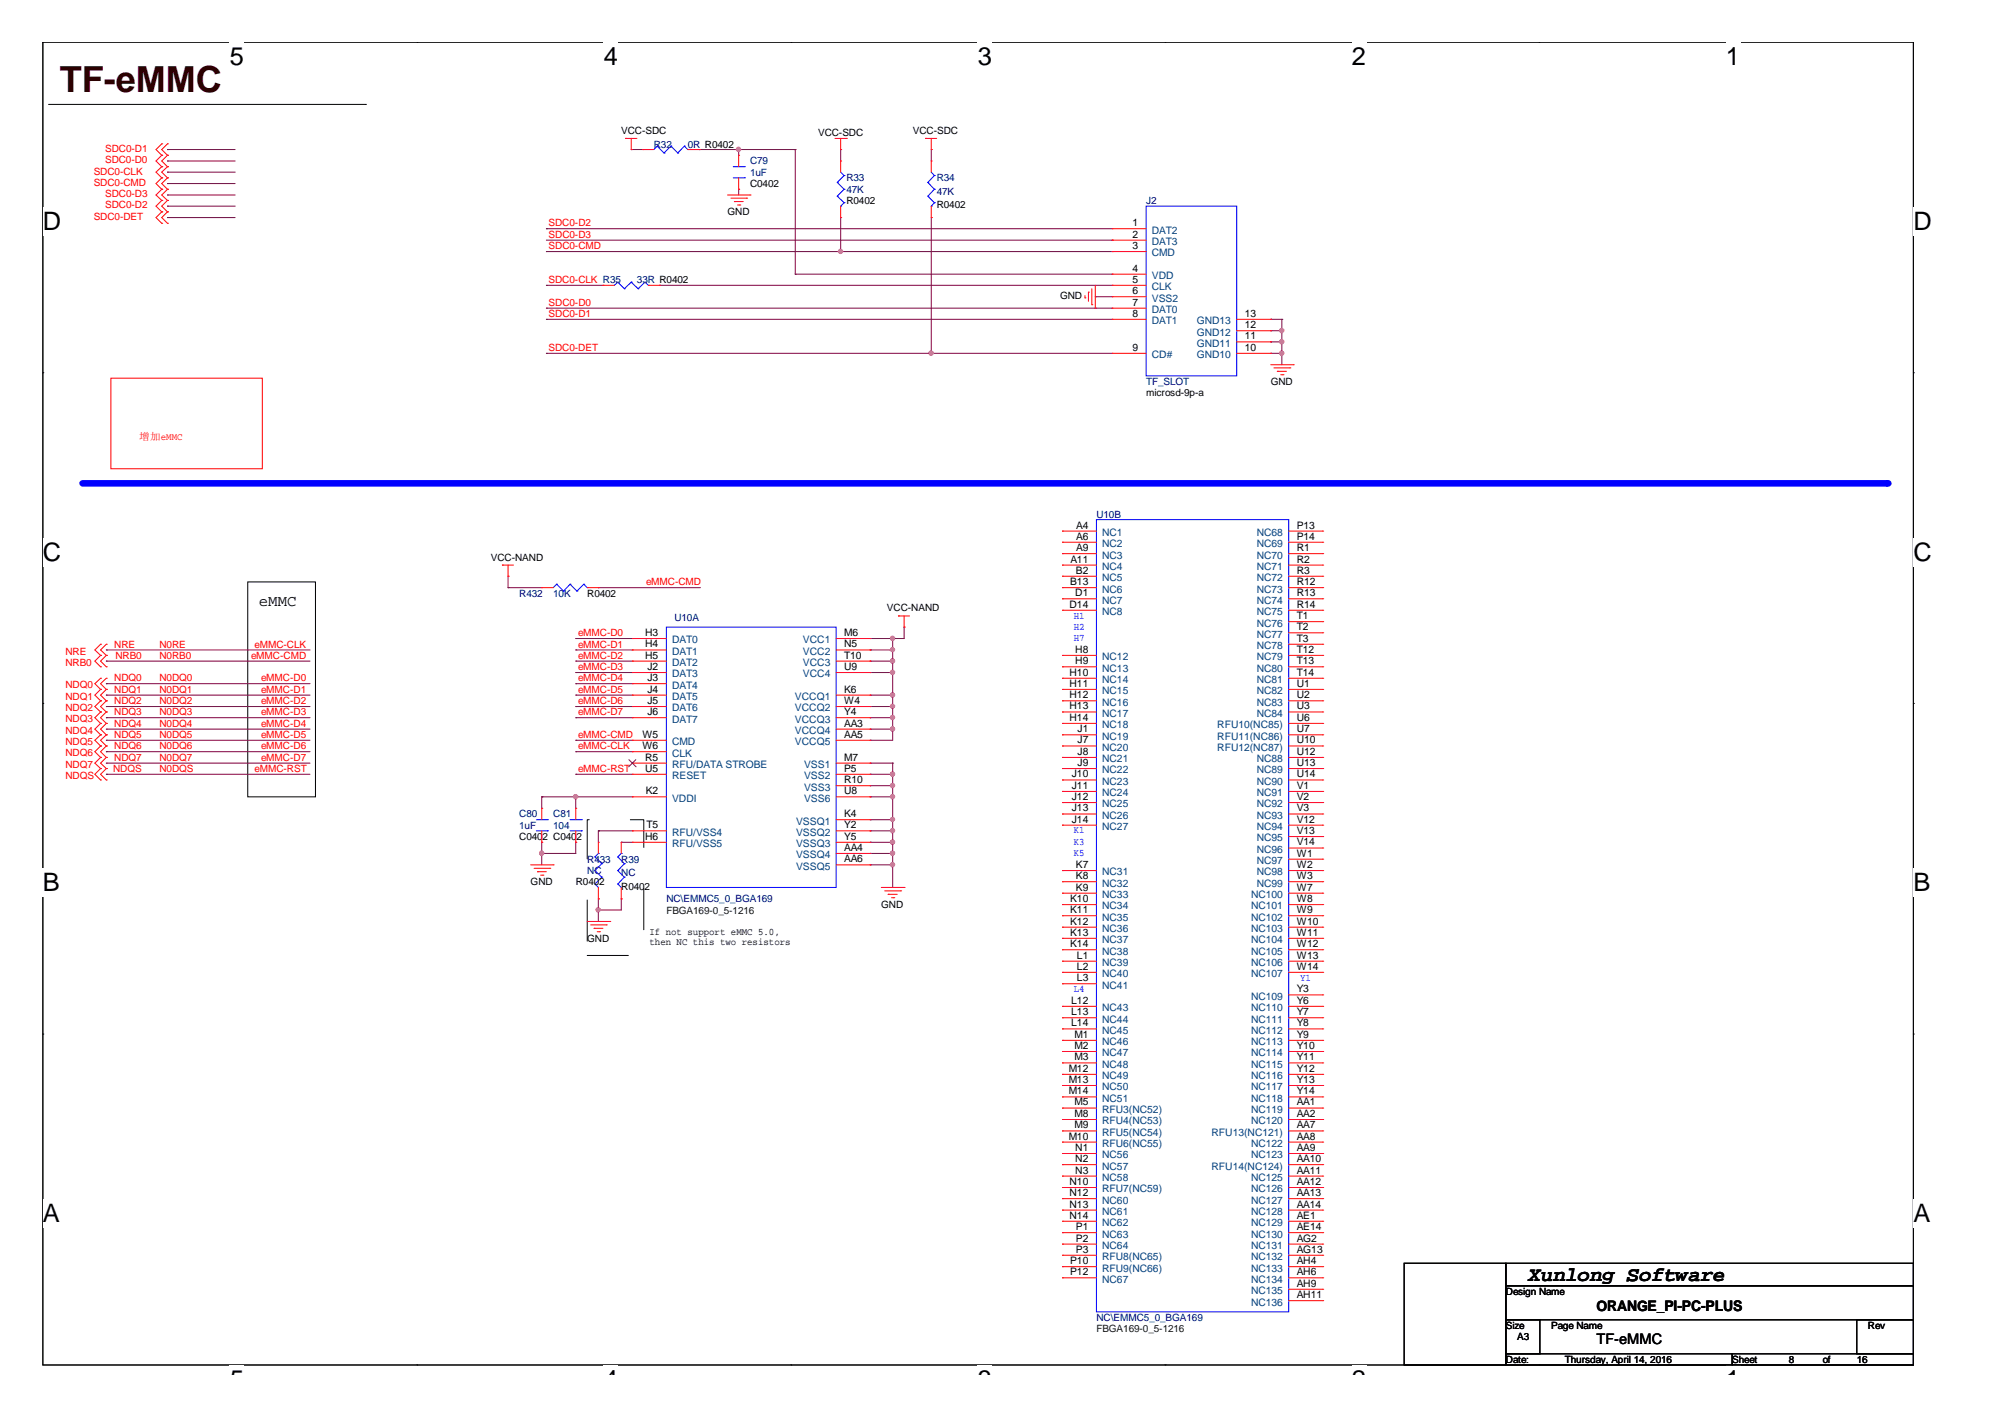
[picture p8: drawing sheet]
<svg xmlns="http://www.w3.org/2000/svg" width="297mm" height="210mm" viewBox="0 0 297 210" stroke-linecap="round" stroke-linejoin="round" font-family="sans-serif">
<path d="M6.3 6.2h277.2v196h-277.2z" fill="none" stroke="#000" stroke-width=".15"/>
<g fill="#fff">
<path d="M34 6.2h2.2v4.3h-2.2z"/>
<path d="M34 202.2h2.2v1.4h-2.2z"/>
</g>
<path d="M61.8 6.2h.1M61.8 202.2h.1" fill="none" stroke="#000" stroke-width=".15"/>
<g fill="#fff">
<path d="M89.5 6.2h2.1v4.3h-2.1z"/>
<path d="M89.5 202.2h2.1v1.4h-2.1z"/>
</g>
<path d="M117.2 6.2h.1M117.2 202.2h.1" fill="none" stroke="#000" stroke-width=".15"/>
<g fill="#fff">
<path d="M144.9 6.2h2.1v4.3h-2.1z"/>
<path d="M144.9 202.2h2.1v1.4h-2.1z"/>
</g>
<path d="M172.6 6.2h.1M172.6 202.2h.1" fill="none" stroke="#000" stroke-width=".15"/>
<g fill="#fff">
<path d="M200.3 6.2h2.1v4.3h-2.1z"/>
<path d="M200.3 202.2h2.1v1.4h-2.1z"/>
</g>
<path d="M228 6.2h.1M228 202.2h.1" fill="none" stroke="#000" stroke-width=".15"/>
<g fill="#fff">
<path d="M255.7 6.2h2.1v4.3h-2.1z"/>
<path d="M255.7 202.2h2.1v1.4h-2.1z"/>
<path d="M6.3 30.7h2.8v4.2h-2.8z"/>
<path d="M283.5 30.7h2.7v4.2h-2.7z"/>
<path d="M6.3 79.7h2.8v4.2h-2.8z"/>
<path d="M283.5 79.7h2.7v4.2h-2.7z"/>
</g>
<path d="M6.3 55.2h.1M283.5 55.2h.1" fill="none" stroke="#000" stroke-width=".15"/>
<g fill="#fff">
<path d="M6.3 128.7h2.6v4.2h-2.6z"/>
<path d="M283.5 128.7h2.5v4.2h-2.5z"/>
</g>
<path d="M6.3 104.2h.1M283.5 104.2h.1" fill="none" stroke="#000" stroke-width=".15"/>
<g fill="#fff">
<path d="M6.3 177.6h2.6v4.3h-2.6z"/>
<path d="M283.5 177.6h2.5v4.3h-2.5z"/>
</g>
<path d="M7.2 15.5h46.9M54.1 15.5h.1M6.3 153.2h.1M283.5 153.2h.1" fill="none" stroke="#000" stroke-width=".15"/>
<path d="M12.2 71.6h267.4" fill="none" stroke="#00f" stroke-width=".97"/>
<circle cx="279.6" cy="71.6" r=".49" fill="#00f"/>
<path d="M87 121.4h8.4v20.1h-8.4z" fill="none" stroke="#000" stroke-width=".15" stroke-dasharray="6.1 6.1"/>
<path d="M36.7 86.2h10v31.8h-10zM208 187.1h15.1v15.1h-15.1zM223.1 187.1h60.4v3.4h-60.4zM223.1 190.5h60.4v5h-60.4zM223.1 195.5h5v5h-5zM275.1 195.5h8.4v5h-8.4zM223.1 200.5h33.5v1.7h-33.5zM256.6 200.5h26.9v1.7h-26.9z" fill="none" stroke="#000" stroke-width=".15"/>
<g fill="none" stroke="#f00" stroke-width=".15">
<path d="M24 29.7h.1M24 28h.1M24 26.3h.1M24 24.7h.1M24 23h.1M24 21.3h.1M24 31.4h.1M24 33.1h.1M24 28l-.9 .9 .9 .8M24 26.3l-.9 .9 .9 .8M24 24.7l-.9 .8 .9 .8M24 23l-.9 .8 .9 .9"/>
<path d="M24 21.3l-.9 .9 .9 .8M24 29.7l-.9 .8 .9 .9M24 31.4l-.9 .8 .9 .9M24.8 29.7h.1M24.8 28h.1M24.8 26.3h.1M24.8 24.7h.1M24.8 23h.1M24.8 21.3h.1M24.8 31.4h.1M24.8 33.1h.1M24.8 28l-.8 .9 .8 .8"/>
<path d="M24.8 26.3l-.8 .9 .8 .8M24.8 24.7l-.8 .8 .8 .8M24.8 23l-.8 .8 .8 .9M24.8 21.3l-.8 .9 .8 .8M24.8 29.7l-.8 .8 .8 .9M24.8 31.4l-.8 .8 .8 .9M92.7 20.5h.1M92.7 20.5h1.7M93.5 22.2h.1M93.5 20.5v1.7M95.2 22.2h.1M95.2 22.2h1.7"/>
<path d="M101.9 22.2h1.7M103.6 22.2h.1M107.8 28.9h3.3M108.3 29.4h2.3M108.8 29.9h.1M108.8 29.9h1.3M109.3 30.4h.3M109.4 28h.1M109.4 23h.1M109.4 23v1.7M109.4 26.3v1.7M109.6 30.4h.1"/>
<path d="M110.6 29.4h.1M111.1 28.9h.1M123.7 20.5h1.7M124.5 22.2h.1M124.5 23.8h.1M124.5 32.2h.1M124.5 20.5v1.7M124.5 23.8v1.7M124.5 30.5v1.7M125.4 20.5h.1M137.1 20.5h.1M137.1 20.5h1.7"/>
<path d="M138 22.2h.1M138 23.8h.1M138 32.2h.1M138 20.5v1.7M138 23.8v1.7M138 30.5v1.7M164.8 35.6h.1M164.8 37.3h.1M164.8 33.9h.1M164.8 35.6h5M164.8 37.3h5M164.8 33.9h5"/>
<path d="M16.4 56h22.5v13.4h-22.5zM89.3 42.3h.1M89.3 42.3h1.7M96.1 42.3h1.6M97.7 42.3h.1M160.7 44.1h.1M160.7 43.8v.3M161.2 43.3h.1M161.2 43.3v1.3M161.8 45.1h.1M161.8 42.8v2.3M162.3 45.6h.1"/>
<path d="M162.3 42.3v3.3M164.8 40.6h.1M164.8 42.3h.1M164.8 44h.1M164.8 45.6h.1M164.8 47.3h.1M164.8 52.3h.1M164.8 42.3h5M164.8 40.6h5M164.8 44h5M164.8 45.6h5M164.8 47.3h5"/>
<path d="M164.8 52.3h5M183.2 47.3h5.1M183.2 52.3h5.1M183.2 50.6h5.1M183.2 49h5.1M188.3 52.3h.1M188.3 50.6h.1M188.3 49h.1M188.3 47.3h.1M188.3 54h3.3M188.7 54.5h2.4M189.2 55h.1"/>
<path d="M189.2 55h1.4M189.7 55.5h.4M190.1 55.5h.1M191.1 54.5h.1M191.6 54h.1M157.4 78.7h.1M157.4 78.7h5M190.9 78.7h5.1M196 78.7h.1M14.9 95.4h.1M14.9 97.1h.1M14.9 98.8h.1"/>
<path d="M14.9 95.4l-.8 .9 .8 .8M14.9 97.1l-.8 .8 .8 .9M15.7 95.4h.1M15.7 97.1h.1M15.7 98.8h.1M15.7 95.4l-.8 .9 .8 .8M15.7 97.1l-.8 .8 .8 .9M74.4 83.7h.1M74.4 83.7h1.7M75.3 85.4h.1M75.3 83.7v1.7M80.3 87.1h.1"/>
<path d="M80.3 87.1h1.7M87 87.1h1.6M88.6 87.1h.1M93.7 94.6h.1M93.7 96.3h.1M93.7 97.9h.1M93.7 99.6h.1M93.7 94.6h5M93.7 96.3h5M93.7 97.9h5M93.7 99.6h5M123.9 94.6h5"/>
<path d="M123.9 96.3h5M123.9 97.9h5M123.9 99.6h5M128.9 94.6h.1M128.9 96.3h.1M128.9 97.9h.1M128.9 99.6h.1M133.1 91.2h.1M133.1 91.2h1.6M133.9 92.9h.1M133.9 91.2v1.7M157.4 80.3h.1"/>
<path d="M157.4 82h.1M157.4 83.7h.1M157.4 85.4h.1M157.4 87.1h.1M157.4 88.7h.1M157.4 90.4h.1M157.4 97.1h.1M157.4 98.8h.1M157.4 83.7h5M157.4 80.3h5M157.4 82h5M157.4 85.4h5"/>
<path d="M157.4 87.1h5M157.4 88.7h5M157.4 90.4h5M157.4 97.1h5M157.4 98.8h5M190.9 83.7h5.1M190.9 80.3h5.1M190.9 82h5.1M190.9 85.4h5.1M190.9 87.1h5.1M190.9 88.7h5.1M190.9 90.4h5.1"/>
<path d="M190.9 97.1h5.1M190.9 98.8h5.1M190.9 92.1h5.1M190.9 93.7h5.1M190.9 95.4h5.1M196 80.3h.1M196 82h.1M196 83.7h.1M196 85.4h.1M196 87.1h.1M196 88.7h.1M196 90.4h.1"/>
<path d="M196 92.1h.1M196 93.7h.1M196 95.4h.1M196 97.1h.1M196 98.8h.1M14.9 100.5h.1M14.9 102.1h.1M14.9 107.2h.1M14.9 108.9h.1M14.9 105.5h.1M14.9 103.8h.1M14.9 112.2h.1"/>
<path d="M14.9 113.8h.1M14.9 110.5h.1M14.9 115.5h.1M14.9 100.5l-.8 .8 .8 .8M14.9 107.2l-.8 .8 .8 .9M14.9 105.5l-.8 .8 .8 .9M14.9 103.8l-.8 .9 .8 .8M14.9 102.1l-.8 .9 .8 .8M14.9 112.2l-.8 .8 .8 .8M14.9 110.5l-.8 .9 .8 .8M14.9 108.9l-.8 .8 .8 .8M14.9 113.8l-.8 .9 .8 .8"/>
<path d="M15.7 100.5h.1M15.7 102.1h.1M15.7 107.2h.1M15.7 108.9h.1M15.7 105.5h.1M15.7 103.8h.1M15.7 112.2h.1M15.7 113.8h.1M15.7 110.5h.1M15.7 115.5h.1M15.7 100.5l-.8 .8 .8 .8M15.7 107.2l-.8 .8 .8 .9"/>
<path d="M15.7 105.5l-.8 .8 .8 .9M15.7 103.8l-.8 .9 .8 .8M15.7 102.1l-.8 .9 .8 .8M15.7 112.2l-.8 .8 .8 .8M15.7 110.5l-.8 .9 .8 .8M15.7 108.9l-.8 .8 .8 .8M15.7 113.8l-.8 .9 .8 .8M80.3 119.7h.1M80.3 119.7v1.7M85.3 119.7h.1M85.3 119.7v1.7M93.7 101.3h.1"/>
<path d="M93.7 103h.1M93.7 104.7h.1M93.7 106.3h.1M93.7 118h.1M93.7 113h.1M93.7 114.7h.1M93.7 109.7h.1M93.7 111.4h.1M93.7 101.3h5M93.7 103h5M93.7 104.7h5M93.7 106.3h5"/>
<path d="M93.7 118h5M93.7 113h5M93.7 114.7h5M93.7 109.7h5M93.7 111.4h5M123.9 103h5M123.9 104.7h5M123.9 106.3h5M123.9 118h5M123.9 113h5M123.9 114.7h5M123.9 116.4h5"/>
<path d="M123.9 109.7h5M123.9 108h5M128.9 103h.1M128.9 113h.1M128.9 114.7h.1M128.9 116.4h.1M128.9 118h.1M128.9 104.7h.1M128.9 106.3h.1M128.9 108h.1M128.9 109.7h.1M157.4 100.5h.1"/>
<path d="M157.4 102.1h.1M157.4 103.8h.1M157.4 105.5h.1M157.4 107.2h.1M157.4 108.9h.1M157.4 110.5h.1M157.4 112.2h.1M157.4 113.8h.1M157.4 115.5h.1M157.4 117.2h.1M157.4 118.9h.1M157.4 100.5h5"/>
<path d="M157.4 102.1h5M157.4 103.8h5M157.4 105.5h5M157.4 107.2h5M157.4 108.9h5M157.4 110.5h5M157.4 112.2h5M157.4 113.8h5M157.4 115.5h5M157.4 117.2h5M157.4 118.9h5M190.9 100.5h5.1"/>
<path d="M190.9 102.1h5.1M190.9 103.8h5.1M190.9 105.5h5.1M190.9 107.2h5.1M190.9 108.9h5.1M190.9 110.5h5.1M190.9 112.2h5.1M190.9 113.8h5.1M190.9 115.5h5.1M190.9 117.2h5.1M190.9 118.9h5.1M196 100.5h.1"/>
<path d="M196 102.1h.1M196 103.8h.1M196 105.5h.1M196 107.2h.1M196 108.9h.1M196 110.5h.1M196 112.2h.1M196 113.8h.1M196 115.5h.1M196 117.2h.1M196 118.9h.1M78.6 128.1h3.4"/>
<path d="M79.1 128.6h2.3M79.6 129.1h.1M79.6 129.1h1.3M80.1 129.6h.3M80.3 124.8h.1M80.3 123.1v1.7M80.4 129.6h.1M81.4 128.6h.1M82 128.1h.1M85.3 124.8h.1M85.3 123.1v1.7M87 136.5h3.3"/>
<path d="M87.5 137h2.3M88 137.5h.1M88 137.5h1.3M88.5 138h.3M88.6 133.2h.1M88.6 124.8h.1M88.6 124.8v1.6M88.6 131.5v1.7M88.8 138h.1M89.8 137h.1M90.3 136.5h.1M92 133.2h.1"/>
<path d="M92 124.8h.1M92 124.8v1.6M92 131.5v1.7M93.7 124.8h.1M93.7 123.1h.1M93.7 124.8h5M93.7 123.1h5M123.9 128.1h5M123.9 121.4h5M123.9 124.8h5M123.9 123.1h5M123.9 126.4h5"/>
<path d="M128.9 121.4h.1M128.9 123.1h.1M128.9 124.8h.1M128.9 126.4h.1M128.9 128.1h.1M130.6 131.5h3.3M131.1 132h2.3M131.6 132.5h.1M131.6 132.5h1.3M132.1 133h.3M132.4 133h.1M133.4 132h.1"/>
<path d="M133.9 131.5h.1M157.4 120.6h.1M157.4 122.2h.1M157.4 129h.1M157.4 130.6h.1M157.4 132.3h.1M157.4 134h.1M157.4 135.7h.1M157.4 137.3h.1M157.4 139h.1M157.4 120.6h5M157.4 122.2h5"/>
<path d="M157.4 129h5M157.4 130.6h5M157.4 132.3h5M157.4 134h5M157.4 135.7h5M157.4 137.3h5M157.4 139h5M190.9 120.6h5.1M190.9 122.2h5.1M190.9 129h5.1M190.9 130.6h5.1M190.9 132.3h5.1"/>
<path d="M190.9 134h5.1M190.9 135.7h5.1M190.9 137.3h5.1M190.9 139h5.1M190.9 123.9h5.1M190.9 125.6h5.1M190.9 127.3h5.1M196 120.6h.1M196 122.2h.1M196 123.9h.1M196 125.6h.1M196 127.3h.1"/>
<path d="M196 129h.1M196 130.6h.1M196 132.3h.1M196 134h.1M196 135.7h.1M196 137.3h.1M196 139h.1M157.4 140.7h.1M157.4 142.4h.1M157.4 144h.1M157.4 145.7h.1M157.4 149.1h.1"/>
<path d="M157.4 150.8h.1M157.4 152.4h.1M157.4 154.1h.1M157.4 155.8h.1M157.4 157.5h.1M157.4 159.1h.1M157.4 140.7h5M157.4 142.4h5M157.4 144h5M157.4 145.7h5M157.4 149.1h5M157.4 150.8h5"/>
<path d="M157.4 152.4h5M157.4 154.1h5M157.4 155.8h5M157.4 157.5h5M157.4 159.1h5M190.9 140.7h5.1M190.9 142.4h5.1M190.9 144h5.1M190.9 149.1h5.1M190.9 150.8h5.1M190.9 152.4h5.1M190.9 154.1h5.1"/>
<path d="M190.9 155.8h5.1M190.9 157.5h5.1M190.9 159.1h5.1M190.9 147.4h5.1M196 140.7h.1M196 142.4h.1M196 144h.1M196 147.4h.1M196 149.1h.1M196 150.8h.1M196 152.4h.1M196 154.1h.1"/>
<path d="M196 155.8h.1M196 157.5h.1M196 159.1h.1M157.4 160.8h.1M157.4 162.5h.1M157.4 164.1h.1M157.4 165.8h.1M157.4 167.5h.1M157.4 169.2h.1M157.4 170.9h.1M157.4 172.5h.1M157.4 174.2h.1"/>
<path d="M157.4 175.9h.1M157.4 177.6h.1M157.4 179.3h.1M157.4 160.8h5M157.4 162.5h5M157.4 164.1h5M157.4 165.8h5M157.4 167.5h5M157.4 169.2h5M157.4 170.9h5M157.4 172.5h5M157.4 174.2h5"/>
<path d="M157.4 175.9h5M157.4 177.6h5M157.4 179.3h5M190.9 160.8h5.1M190.9 162.5h5.1M190.9 164.1h5.1M190.9 165.8h5.1M190.9 167.5h5.1M190.9 169.2h5.1M190.9 170.9h5.1M190.9 172.5h5.1M190.9 174.2h5.1"/>
<path d="M190.9 175.9h5.1M190.9 177.6h5.1M190.9 179.3h5.1M196 160.8h.1M196 162.5h.1M196 164.1h.1M196 165.8h.1M196 167.5h.1M196 169.2h.1M196 170.9h.1M196 172.5h.1M196 174.2h.1"/>
<path d="M196 175.9h.1M196 177.6h.1M196 179.3h.1M157.4 180.9h.1M157.4 182.6h.1M157.4 184.3h.1M157.4 185.9h.1M157.4 187.6h.1M157.4 189.3h.1M157.4 180.9h5M157.4 182.6h5M157.4 184.3h5"/>
<path d="M157.4 185.9h5M157.4 187.6h5M157.4 189.3h5M190.9 180.9h5.1M190.9 182.6h5.1M190.9 184.3h5.1M190.9 185.9h5.1M190.9 187.6h5.1M190.9 189.3h5.1M190.9 191h5.1M190.9 192.7h5.1M196 180.9h.1"/>
<path d="M196 182.6h.1M196 184.3h.1M196 185.9h.1M196 187.6h.1M196 189.3h.1M196 191h.1M196 192.7h.1"/>
</g>
<g fill="none" stroke="#800040" stroke-width=".15">
<path d="M24.8 22.2h.1M24.8 23.8h.1M24.8 25.5h.1M24.8 27.2h.1M24.8 28.9h.1M24.8 30.5h.1M24.8 32.2h.1M24.8 22.2h10M24.8 23.8h10M24.8 25.5h10M24.8 27.2h10M24.8 28.9h10"/>
<path d="M24.8 30.5h10M24.8 32.2h10M80.9 33.9h.1M80.9 37.3h.1M80.9 33.9h83.9M80.9 35.6h83.9M80.9 37.3h83.9M93.5 22.2h.1M93.5 22.2h1.7M103.6 22.2h.1M103.6 22.2h14.2M109.4 28h.1"/>
<path d="M109.4 22.2h.1M109.4 22.2v.8M109.4 28v.9M117.8 22.2h.1M117.8 22.2v18.4M124.5 37.3h.1M124.5 32.2h.1M124.5 22.2h.1M124.5 22.2v1.6M124.5 32.2v5.1M138 32.2h.1M138 22.2h.1"/>
<path d="M138 22.2v1.6M138 32.2v20.1M164.8 35.6h.1M80.9 45.6h.1M80.9 47.3h.1M80.9 42.3h.1M80.9 52.3h.1M80.9 52.3h83.9M80.9 45.6h83.9M80.9 47.3h83.9M80.9 42.3h8.4M97.7 42.3h.1"/>
<path d="M97.7 42.3h67.1M117.8 40.6h.1M117.8 40.6h47M138 52.3h.1M162.3 44h.1M162.3 44h2.5M188.3 52.3h.1M188.3 47.3h.1M188.3 49h.1M188.3 50.6h.1M188.3 52.3h1.6M188.3 47.3h1.6"/>
<path d="M188.3 49h1.6M188.3 50.6h1.6M189.9 52.3h.1M189.9 50.6h.1M189.9 47.3h.1M189.9 49h.1M189.9 47.3v6.7M15.7 96.3h.1M15.7 97.9h.1M15.7 96.3h30.2M15.7 97.9h30.2M75.3 85.4h.1"/>
<path d="M75.3 87.1h.1M75.3 87.1h5M75.3 85.4v1.7M85.3 94.6h.1M85.3 96.3h.1M85.3 97.9h.1M85.3 99.6h.1M85.3 94.6h8.4M85.3 96.3h8.4M85.3 97.9h8.4M85.3 99.6h8.4M88.6 87.1h.1"/>
<path d="M88.6 87.1h15.2M128.9 94.6h.1M128.9 96.3h.1M128.9 97.9h.1M128.9 99.6h.1M128.9 96.3h3.3M128.9 97.9h3.3M128.9 99.6h3.3M132.2 94.6h.1M132.2 97.9h.1M132.2 96.3h.1M132.2 99.6h.1"/>
<path d="M132.2 94.6v15.1h-3.3M133.9 92.9h.1M133.9 92.9v1.7h-5M15.7 103h.1M15.7 104.7h.1M15.7 106.3h.1M15.7 109.7h.1M15.7 111.4h.1M15.7 113h.1M15.7 101.3h.1M15.7 114.7h.1M15.7 108h.1"/>
<path d="M15.7 104.7h30.2M15.7 106.3h30.2M15.7 108h30.2M15.7 109.7h30.2M15.7 113h30.2M15.7 114.7h30.2M15.7 101.3h30.2M15.7 103h30.2M15.7 111.4h30.2M80.3 118h.1M80.3 118h13.4M80.3 118v1.7"/>
<path d="M85.3 101.3h.1M85.3 103h.1M85.3 104.7h.1M85.3 106.3h.1M85.3 109.7h.1M85.3 111.4h.1M85.3 114.7h.1M85.3 118h.1M85.3 104.7h8.4M85.3 106.3h8.4M85.3 109.7h8.4M85.3 114.7h8.4"/>
<path d="M85.3 101.3h8.4M85.3 103h8.4M85.3 111.4h8.4M85.3 118v1.7M128.9 104.7h.1M128.9 106.3h.1M128.9 108h.1M128.9 109.7h.1M128.9 113h.1M128.9 114.7h.1M128.9 116.4h.1M128.9 118h.1"/>
<path d="M128.9 103h.1M128.9 104.7h3.3M128.9 106.3h3.3M128.9 108h3.3M128.9 113h3.3M128.9 114.7h3.3M128.9 116.4h3.3M128.9 118h3.3M128.9 103h3.3M132.2 103h.1M132.2 104.7h.1M132.2 106.3h.1"/>
<path d="M132.2 108h.1M132.2 118h.1M132.2 113h.1M132.2 116.4h.1M132.2 114.7h.1M132.2 113v18.5M80.3 126.4h.1M80.3 124.8h.1M80.3 124.8v3.3M85.3 124.8h.1M85.3 124.8v1.6h-5M88.6 123.1h.1"/>
<path d="M88.6 134.8h.1M88.6 133.2h.1M88.6 123.1h5.1M88.6 123.1v1.7M88.6 133.2v3.3M92 124.8h.1M92 133.2h.1M92 124.8h1.7M92 133.2v1.6h-3.4M128.9 121.4h.1M128.9 123.1h.1M128.9 124.8h.1"/>
<path d="M128.9 126.4h.1M128.9 128.1h.1M128.9 121.4h3.3M128.9 123.1h3.3M128.9 124.8h3.3M128.9 126.4h3.3M128.9 128.1h3.3M132.2 128.1h.1M132.2 126.4h.1M132.2 123.1h.1M132.2 124.8h.1M132.2 121.4h.1"/>
</g>
<g fill="#f0f" stroke="#f0f" stroke-width=".15">
<circle cx="124.5" cy="37.2" r=".32"/>
<circle cx="189.9" cy="52.3" r=".32"/>
<circle cx="109.4" cy="22.1" r=".32"/>
<circle cx="189.9" cy="50.6" r=".32"/>
<circle cx="189.9" cy="49" r=".32"/>
<circle cx="137.9" cy="52.3" r=".32"/>
<circle cx="132.2" cy="94.6" r=".32"/>
<circle cx="132.2" cy="97.9" r=".32"/>
<circle cx="132.2" cy="104.6" r=".31"/>
<circle cx="132.2" cy="102.9" r=".32"/>
<circle cx="132.2" cy="106.3" r=".32"/>
<circle cx="132.2" cy="108" r=".32"/>
<circle cx="132.2" cy="118" r=".32"/>
<circle cx="132.2" cy="123.1" r=".32"/>
<circle cx="132.2" cy="124.7" r=".32"/>
<circle cx="132.2" cy="126.4" r=".32"/>
<circle cx="132.2" cy="128.1" r=".32"/>
<circle cx="85.3" cy="118" r=".32"/>
<circle cx="80.2" cy="126.4" r=".32"/>
<circle cx="88.6" cy="134.8" r=".32"/>
<circle cx="132.2" cy="116.4" r=".32"/>
<circle cx="132.2" cy="114.7" r=".32"/>
<circle cx="132.2" cy="121.4" r=".31"/>
<circle cx="132.2" cy="96.2" r=".31"/>
<circle cx="132.2" cy="99.6" r=".32"/>
</g>
<g fill="none" stroke="#00f" stroke-width=".15">
<path d="M97.4 21.6h.1M97.4 21.6l-.5 .6M97.4 21.6l1 1.1M98.4 22.7h.1M99.4 21.6h.1M99.4 21.6l-1 1.1M99.4 21.6l1 1.1M100.4 22.7h.1M101.4 21.6h.1M101.4 21.6l-1 1.1M101.4 21.6l.5 .6M101.9 22.2h.1"/>
<path d="M108.6 26.3h1.7M108.6 24.7h1.7M110.3 26.3h.1M110.3 24.7h.1M124 27h.1M124 29.1h.1M124 27l1.1 1M124 29.1l1.1 .9M124.5 30.5h.1M124.5 25.5l.6 .5M125.1 26h.1M125.1 28h.1"/>
<path d="M125.1 30h.1M125.1 26l-1.1 1M125.1 28l-1.1 1.1M125.1 30l-.6 .5M137.5 27h.1M137.5 29.1h.1M137.5 27l.9 1M137.5 29.1l.9 .9M138 30.5h.1M138 25.5l.4 .5M138.4 26h.1M138.4 28h.1"/>
<path d="M138.4 30h.1M138.4 26l-.9 1M138.4 28l-.9 1.1M138.4 30l-.4 .5M169.8 30.5h13.4v25.2h-13.4zM91.5 41.8h.1M91.5 41.8l-.5 .5M91.5 41.8l1 1M92.5 42.8h.1M93.5 41.8h.1M93.5 41.8l-1 1M93.5 41.8l1 1"/>
<path d="M94.5 42.8h.1M95.5 41.8h.1M95.5 41.8l-1 1M95.5 41.8l.6 .5M96.1 42.3h.1M162.4 77h28.5v117.3h-28.5zM82.5 86.5h.1M82.5 86.5l-.5 .6M82.5 86.5l1 1.1M83.5 87.6h.1M84.5 86.5h.1M84.5 86.5l-1 1.1"/>
<path d="M84.5 86.5l1 1.1M85.5 87.6h.1M86.5 86.5h.1M86.5 86.5l-1 1.1M86.5 86.5l.5 .6M87 87.1h.1M98.7 92.9h25.2v38.6h-25.2zM79.5 123.1h1.6M79.5 121.4h1.6M81.1 123.1h.1M81.1 121.4h.1M84.5 123.1h1.6"/>
<path d="M84.5 121.4h1.6M86.1 123.1h.1M86.1 121.4h.1M88.1 131h.1M88.1 129h.1M88.1 126.9h.1M88.1 131l.5 .5M88.1 129l1.1 .9M88.1 126.9l1.1 1M88.6 126.4h.1M88.6 126.4l-.5 .5M89.2 129.9h.1"/>
<path d="M89.2 127.9h.1M89.2 129.9l-1.1 1.1M89.2 127.9l-1.1 1.1M91.5 131h.1M91.5 129h.1M91.5 126.9h.1M91.5 131l.5 .5M91.5 129l1 .9M91.5 126.9l1 1M92 126.4h.1M92 126.4l-.5 .5M92.5 129.9h.1"/>
<path d="M92.5 127.9h.1M92.5 129.9l-1 1.1M92.5 127.9l-1 1.1"/>
</g>
<path d="M93.2 112.5l1 1.1M94.2 112.5l-1.1 1.1" fill="none" stroke="#804000" stroke-width=".15"/>
<text font-size="5.3" fill="#400000" x="8.8" y="13.6">TF-eMMC</text>
<g font-size="3.8">
<text x="34" y="9.6">5</text>
<text x="89.5" y="9.6">4</text>
<text x="144.9" y="9.6">3</text>
<text x="200.3" y="9.6">2</text>
<text x="255.7" y="9.6">1</text>
<text x="6.3" y="34.1">D</text>
<text x="283.5" y="34.1">D</text>
<text x="6.3" y="83.1">C</text>
<text x="283.5" y="83.1">C</text>
<text x="6.3" y="132.1">B</text>
<text x="283.5" y="132.1">B</text>
<text x="6.3" y="181">A</text>
<text x="283.5" y="181">A</text>
<text x="34" y="205.6">5</text>
<text x="89.5" y="205.6">4</text>
<text x="144.9" y="205.6">3</text>
<text x="200.3" y="205.6">2</text>
<text x="255.7" y="205.6">1</text>
</g>
<text font-size="3" x="226.4" y="189.7">Xunlong Software</text>
<text font-size="2.3" x="38.4" y="89.8">eMMC</text>
<g font-size="2.2">
<text x="236.5" y="194.2">ORANGE_PI-PC-PLUS</text>
<text x="236.5" y="199.2">TF-eMMC</text>
</g>
<g font-size="1.5" fill="#f00">
<text x="15.6" y="22.5">SDC0-D1</text>
<text x="13.9" y="27.5">SDC0-CMD</text>
<text x="13.9" y="25.9">SDC0-CLK</text>
<text x="15.6" y="29.2">SDC0-D3</text>
<text x="15.6" y="24.2">SDC0-D0</text>
<text x="13.9" y="32.6">SDC0-DET</text>
<text x="15.6" y="30.9">SDC0-D2</text>
<text x="81.3" y="33.5">SDC0-D2</text>
<text x="81.3" y="35.2">SDC0-D3</text>
<text x="81.3" y="36.9">SDC0-CMD</text>
<text x="81.3" y="41.9">SDC0-CLK R35</text>
<text x="81.3" y="45.3">SDC0-D0</text>
<text x="81.3" y="47">SDC0-D1</text>
<text x="81.3" y="52">SDC0-DET</text>
<text x="20.6" y="65.1">增加eMMC</text>
<text x="95.7" y="86.7">eMMC-CMD</text>
<text x="16.9" y="95.9">NRE</text>
<text x="23.6" y="95.9">N0RE</text>
<text x="37.7" y="95.9">eMMC-CLK</text>
<text x="85.6" y="94.2">eMMC-D0</text>
<text x="85.6" y="95.9">eMMC-D1</text>
<text x="9.7" y="97">NRE</text>
<text x="9.7" y="102">NDQ0</text>
<text x="9.7" y="98.6">NRB0</text>
<text x="16.9" y="100.9">NDQ0</text>
<text x="17.1" y="97.6">NRB0</text>
<text x="23.6" y="97.6">N0RB0</text>
<text x="23.6" y="100.9">N0DQ0</text>
<text x="37.2" y="97.6">eMMC-CMD</text>
<text x="38.7" y="100.9">eMMC-D0</text>
<text x="85.6" y="97.6">eMMC-D2</text>
<text x="85.6" y="99.3">eMMC-D3</text>
<text x="85.6" y="100.9">eMMC-D4</text>
<text x="9.7" y="107">NDQ3</text>
<text x="9.7" y="105.3">NDQ2</text>
<text x="9.7" y="103.6">NDQ1</text>
<text x="16.9" y="102.6">NDQ1</text>
<text x="16.9" y="104.3">NDQ2</text>
<text x="16.9" y="106">NDQ3</text>
<text x="16.9" y="107.7">NDQ4</text>
<text x="23.6" y="102.6">N0DQ1</text>
<text x="23.6" y="104.3">N0DQ2</text>
<text x="23.6" y="106">N0DQ3</text>
<text x="23.6" y="107.7">N0DQ4</text>
<text x="38.7" y="102.6">eMMC-D1</text>
<text x="38.7" y="104.3">eMMC-D2</text>
<text x="38.7" y="106">eMMC-D3</text>
<text x="38.7" y="107.7">eMMC-D4</text>
<text x="85.6" y="102.6">eMMC-D5</text>
<text x="85.6" y="104.3">eMMC-D6</text>
<text x="85.6" y="106">eMMC-D7</text>
<text x="9.7" y="108.7">NDQ4</text>
<text x="9.7" y="113.7">NDQ7</text>
<text x="9.7" y="112">NDQ6</text>
<text x="9.7" y="110.3">NDQ5</text>
<text x="16.9" y="109.3">NDQ5</text>
<text x="16.9" y="111">NDQ6</text>
<text x="16.9" y="112.7">NDQ7</text>
<text x="23.6" y="109.3">N0DQ5</text>
<text x="23.6" y="111">N0DQ6</text>
<text x="23.6" y="112.7">N0DQ7</text>
<text x="38.7" y="109.3">eMMC-D5</text>
<text x="38.7" y="111">eMMC-D6</text>
<text x="38.7" y="112.7">eMMC-D7</text>
<text x="85.6" y="109.3">eMMC-CMD</text>
<text x="85.6" y="111">eMMC-CLK</text>
<text x="9.7" y="115.4">NDQS</text>
<text x="16.8" y="114.4">NDQS</text>
<text x="23.6" y="114.4">N0DQS</text>
<text x="37.7" y="114.4">eMMC-RST</text>
<text x="85.6" y="114.4">eMMC-RST</text>
</g>
<g font-size="1.5">
<text x="92" y="19.8">VCC-SDC</text>
<text x="121.2" y="20.2">VCC-SDC</text>
<text x="135.3" y="19.8">VCC-SDC</text>
<text x="111.1" y="27.7">C0402</text>
<text x="107.8" y="31.9">GND</text>
<text x="125.4" y="30.2">R0402</text>
<text x="138.8" y="30.9">R0402</text>
<text x="167.8" y="35.2">2</text>
<text x="167.8" y="33.5">1</text>
<text x="167.8" y="36.9">3</text>
<text x="167.8" y="40.2">4</text>
<text x="167.8" y="41.9">5</text>
<text x="157.1" y="44.3">GND</text>
<text x="167.8" y="43.6">6</text>
<text x="167.8" y="45.3">7</text>
<text x="167.8" y="46.9">8</text>
<text x="184.4" y="46.9">13</text>
<text x="167.8" y="52">9</text>
<text x="184.4" y="52">10</text>
<text x="184.4" y="50.3">11</text>
<text x="184.4" y="48.6">12</text>
<text x="169.8" y="58.7">microsd-9p-a</text>
<text x="188.3" y="57">GND</text>
<text x="72.7" y="83">VCC-NAND</text>
<text x="158.6" y="83.3">A11</text>
<text x="159.4" y="78.3">A4</text>
<text x="159.4" y="79.9">A6</text>
<text x="159.4" y="81.6">A9</text>
<text x="192.1" y="78.3">P13</text>
<text x="192.1" y="79.9">P14</text>
<text x="192.1" y="81.6">R1</text>
<text x="192.1" y="83.3">R2</text>
<text x="87" y="88.4">R0402</text>
<text x="158.5" y="86.7">B13</text>
<text x="159.3" y="88.3">D1</text>
<text x="159.4" y="85">B2</text>
<text x="192.1" y="85">R3</text>
<text x="192.1" y="86.7">R12</text>
<text x="192.1" y="88.3">R13</text>
<text x="95.6" y="94.2">H3</text>
<text x="95.6" y="95.9">H4</text>
<text x="125.1" y="94.2">M6</text>
<text x="125.1" y="95.9">N5</text>
<text x="131.4" y="90.6">VCC-NAND</text>
<text x="158.5" y="90">D14</text>
<text x="192.1" y="90">R14</text>
<text x="192.1" y="91.7">T1</text>
<text x="192.1" y="93.4">T2</text>
<text x="192.1" y="95.1">T3</text>
<text x="95.6" y="97.6">H5</text>
<text x="95.9" y="99.2">J2</text>
<text x="95.9" y="100.9">J3</text>
<text x="125.1" y="97.6">T10</text>
<text x="125.1" y="99.2">U9</text>
<text x="158.5" y="100.1">H10</text>
<text x="158.5" y="101.7">H11</text>
<text x="159.3" y="96.7">H8</text>
<text x="159.3" y="98.4">H9</text>
<text x="192.1" y="96.7">T12</text>
<text x="192.1" y="98.4">T13</text>
<text x="192.1" y="100.1">T14</text>
<text x="192.1" y="101.7">U1</text>
<text x="95.9" y="102.6">J4</text>
<text x="95.9" y="104.3">J5</text>
<text x="95.9" y="105.9">J6</text>
<text x="125.1" y="102.6">K6</text>
<text x="125.1" y="104.3">W4</text>
<text x="125.1" y="105.9">Y4</text>
<text x="125.1" y="107.6">AA3</text>
<text x="158.5" y="103.4">H12</text>
<text x="158.5" y="105.1">H13</text>
<text x="158.5" y="106.8">H14</text>
<text x="192.1" y="103.4">U2</text>
<text x="192.1" y="105.1">U3</text>
<text x="192.1" y="106.8">U6</text>
<text x="95.2" y="109.3">W5</text>
<text x="95.2" y="111">W6</text>
<text x="95.6" y="112.7">R5</text>
<text x="125.1" y="112.7">M7</text>
<text x="125.1" y="109.3">AA5</text>
<text x="159.6" y="108.5">J1</text>
<text x="159.6" y="110.1">J7</text>
<text x="159.6" y="111.8">J8</text>
<text x="159.6" y="113.5">J9</text>
<text x="192.1" y="108.5">U7</text>
<text x="192.1" y="110.1">U10</text>
<text x="192.1" y="111.8">U12</text>
<text x="192.1" y="113.5">U13</text>
<text x="95.6" y="114.3">U5</text>
<text x="95.7" y="117.7">K2</text>
<text x="125.1" y="114.3">P5</text>
<text x="125.1" y="116">R10</text>
<text x="125.1" y="117.7">U8</text>
<text x="158.8" y="115.2">J10</text>
<text x="158.8" y="116.9">J11</text>
<text x="158.8" y="118.5">J12</text>
<text x="192.1" y="115.2">U14</text>
<text x="192.1" y="116.9">V1</text>
<text x="192.1" y="118.5">V2</text>
<text x="76.9" y="124.4">C0402 C0402</text>
<text x="95.6" y="124.4">H6</text>
<text x="95.8" y="122.7">T5</text>
<text x="125.1" y="121">K4</text>
<text x="125.1" y="122.7">Y2</text>
<text x="125.1" y="124.4">Y5</text>
<text x="158.8" y="120.2">J13</text>
<text x="158.8" y="121.8">J14</text>
<text x="192.1" y="120.2">V3</text>
<text x="192.1" y="121.8">V12</text>
<text x="192.1" y="123.5">V13</text>
<text x="192.1" y="125.2">V14</text>
<text x="78.6" y="131.2">GND</text>
<text x="85.3" y="131.2">R0402</text>
<text x="92" y="131.8">R0402</text>
<text x="125.1" y="126">AA4</text>
<text x="125.1" y="127.7">AA6</text>
<text x="159.4" y="128.6">K7</text>
<text x="159.4" y="130.2">K8</text>
<text x="159.4" y="131.9">K9</text>
<text x="192.1" y="126.9">W1</text>
<text x="192.1" y="128.6">W2</text>
<text x="192.1" y="130.2">W3</text>
<text x="192.1" y="131.9">W7</text>
<text x="130.6" y="134.5">GND</text>
<text x="158.5" y="133.6">K10</text>
<text x="158.5" y="135.3">K11</text>
<text x="158.5" y="137">K12</text>
<text x="192.1" y="133.6">W8</text>
<text x="192.1" y="135.3">W9</text>
<text x="192.1" y="137">W10</text>
<text x="87" y="139.5">GND</text>
<text x="96.2" y="138.6">If not support eMMC 5.0,</text>
<text x="96.2" y="140.1">then NC this two resistors</text>
<text x="158.5" y="138.6">K13</text>
<text x="158.5" y="140.3">K14</text>
<text x="159.6" y="142">L1</text>
<text x="159.6" y="143.7">L2</text>
<text x="192.1" y="138.6">W11</text>
<text x="192.1" y="140.3">W12</text>
<text x="192.1" y="142">W13</text>
<text x="192.1" y="143.7">W14</text>
<text x="158.7" y="148.7">L12</text>
<text x="159.6" y="145.3">L3</text>
<text x="192.1" y="147">Y3</text>
<text x="192.1" y="148.7">Y6</text>
<text x="158.7" y="150.4">L13</text>
<text x="158.7" y="152">L14</text>
<text x="159.2" y="153.7">M1</text>
<text x="159.2" y="155.4">M2</text>
<text x="192.1" y="150.4">Y7</text>
<text x="192.1" y="152">Y8</text>
<text x="192.1" y="153.7">Y9</text>
<text x="192.1" y="155.4">Y10</text>
<text x="158.3" y="158.8">M12</text>
<text x="158.3" y="160.4">M13</text>
<text x="159.2" y="157.1">M3</text>
<text x="192.1" y="157.1">Y11</text>
<text x="192.1" y="158.8">Y12</text>
<text x="192.1" y="160.4">Y13</text>
<text x="158.3" y="162.1">M14</text>
<text x="159.2" y="163.8">M5</text>
<text x="159.2" y="165.5">M8</text>
<text x="159.2" y="167.1">M9</text>
<text x="192.1" y="162.1">Y14</text>
<text x="192.1" y="163.8">AA1</text>
<text x="192.1" y="165.5">AA2</text>
<text x="192.1" y="167.1">AA7</text>
<text x="158.3" y="168.8">M10</text>
<text x="159.3" y="170.5">N1</text>
<text x="159.3" y="172.1">N2</text>
<text x="159.3" y="173.8">N3</text>
<text x="192.1" y="168.8">AA8</text>
<text x="192.1" y="170.5">AA9</text>
<text x="192.1" y="172.1">AA10</text>
<text x="192.1" y="173.8">AA11</text>
<text x="158.5" y="175.5">N10</text>
<text x="158.5" y="177.2">N12</text>
<text x="158.5" y="178.9">N13</text>
<text x="192.1" y="175.5">AA12</text>
<text x="192.1" y="177.2">AA13</text>
<text x="192.1" y="178.9">AA14</text>
<text x="158.5" y="180.5">N14</text>
<text x="159.4" y="182.2">P1</text>
<text x="159.4" y="183.9">P2</text>
<text x="159.4" y="185.6">P3</text>
<text x="192.1" y="180.5">AE1</text>
<text x="192.1" y="182.2">AE14</text>
<text x="192.1" y="183.9">AG2</text>
<text x="192.1" y="185.6">AG13</text>
<text x="158.5" y="187.3">P10</text>
<text x="158.5" y="188.9">P12</text>
<text x="192.1" y="187.3">AH4</text>
<text x="192.1" y="188.9">AH6</text>
<text x="192.1" y="190.6">AH9</text>
<text x="223.1" y="191.8">Design Name</text>
<text x="192.1" y="192.3">AH11</text>
<text x="223.1" y="196.9">Size</text>
<text x="229.8" y="196.9">Page Name</text>
<text x="276.7" y="196.9">Rev</text>
<text x="223.1" y="201.9">Date:</text>
<text x="224.8" y="198.5">A3</text>
<text x="231.8" y="201.9">Thursday, April 14, 2016</text>
<text x="256.6" y="201.9">Sheet</text>
<text x="265" y="201.9">8</text>
<text x="270" y="201.9">of</text>
<text x="275.1" y="201.9">16</text>
</g>
<g font-size="1.5" fill="#000080">
<text x="96.9" y="21.9">R32</text>
<text x="101.9" y="21.9">0R R0402</text>
<text x="111.1" y="24.4">C79</text>
<text x="111.1" y="26">1uF</text>
<text x="125.4" y="26.9">R33</text>
<text x="125.4" y="28.5">47K</text>
<text x="138.8" y="26.9">R34</text>
<text x="138.8" y="28.9">47K</text>
<text x="169.8" y="30.2">J2</text>
<text x="94.4" y="42">33R R0402</text>
<text x="169.8" y="57">TF_SLOT</text>
<text x="162.4" y="76.7">U10B</text>
<text x="76.9" y="88.4">R432</text>
<text x="82" y="88.4">10K</text>
<text x="99.9" y="91.9">U10A</text>
<text x="76.9" y="121.1">C80</text>
<text x="76.9" y="122.8">1uF</text>
<text x="82" y="121.1">C81</text>
<text x="82" y="122.8">104</text>
<text x="87" y="127.8">R433</text>
<text x="87" y="129.5">NC</text>
<text x="92" y="127.8">R39</text>
<text x="92" y="129.8">NC</text>
<text x="98.7" y="133.7">NC\EMMC5_0_BGA169</text>
<text x="162.4" y="195.7">NC\EMMC5_0_BGA169</text>
</g>
<g font-size="1.5" fill="#004080">
<text x="170.6" y="34.6">DAT2</text>
<text x="170.6" y="36.3">DAT3</text>
<text x="170.6" y="38">CMD</text>
<text x="170.6" y="41.3">VDD</text>
<text x="170.6" y="43">CLK</text>
<text x="170.6" y="44.7">VSS2</text>
<text x="170.6" y="46.4">DAT0</text>
<text x="170.6" y="48">DAT1</text>
<text x="170.6" y="53.1">CD#</text>
<text x="177.3" y="53.1">GND10</text>
<text x="177.3" y="51.4">GND11</text>
<text x="177.3" y="49.7">GND12</text>
<text x="177.3" y="48">GND13</text>
<text x="163.3" y="79.4">NC1</text>
<text x="163.3" y="81">NC2</text>
<text x="163.3" y="82.7">NC3</text>
<text x="186.2" y="79.4">NC68</text>
<text x="186.2" y="81">NC69</text>
<text x="186.2" y="82.7">NC70</text>
<text x="163.3" y="84.4">NC4</text>
<text x="163.3" y="86.1">NC5</text>
<text x="163.3" y="87.8">NC6</text>
<text x="163.3" y="89.4">NC7</text>
<text x="186.2" y="84.4">NC71</text>
<text x="186.2" y="86.1">NC72</text>
<text x="186.2" y="87.8">NC73</text>
<text x="186.2" y="89.4">NC74</text>
<text x="99.6" y="95.3">DAT0</text>
<text x="119" y="95.3">VCC1</text>
<text x="163.3" y="91.1">NC8</text>
<text x="186.2" y="91.1">NC75</text>
<text x="186.2" y="92.8">NC76</text>
<text x="186.2" y="94.5">NC77</text>
<text x="99.6" y="97">DAT1</text>
<text x="99.6" y="98.7">DAT2</text>
<text x="99.6" y="100.3">DAT3</text>
<text x="99.6" y="102">DAT4</text>
<text x="119" y="97">VCC2</text>
<text x="119" y="98.7">VCC3</text>
<text x="119" y="100.3">VCC4</text>
<text x="163.3" y="97.8">NC12</text>
<text x="163.3" y="99.5">NC13</text>
<text x="163.3" y="101.2">NC14</text>
<text x="186.2" y="96.2">NC78</text>
<text x="186.2" y="97.8">NC79</text>
<text x="186.2" y="99.5">NC80</text>
<text x="186.2" y="101.2">NC81</text>
<text x="99.6" y="103.7">DAT5</text>
<text x="99.6" y="105.4">DAT6</text>
<text x="99.6" y="107">DAT7</text>
<text x="117.8" y="103.7">VCCQ1</text>
<text x="117.8" y="105.4">VCCQ2</text>
<text x="117.8" y="107">VCCQ3</text>
<text x="163.3" y="102.8">NC15</text>
<text x="163.3" y="104.5">NC16</text>
<text x="163.3" y="106.2">NC17</text>
<text x="163.3" y="107.9">NC18</text>
<text x="180.3" y="107.9">RFU10(NC85)</text>
<text x="186.2" y="102.8">NC82</text>
<text x="186.2" y="104.5">NC83</text>
<text x="186.2" y="106.2">NC84</text>
<text x="99.6" y="113.8">RFU/DATA STROBE</text>
<text x="99.6" y="110.4">CMD</text>
<text x="99.6" y="112.1">CLK</text>
<text x="117.8" y="108.7">VCCQ4</text>
<text x="117.8" y="110.4">VCCQ5</text>
<text x="119.1" y="113.8">VSS1</text>
<text x="163.3" y="109.6">NC19</text>
<text x="163.3" y="111.2">NC20</text>
<text x="163.3" y="112.9">NC21</text>
<text x="180.3" y="109.6">RFU11(NC86)</text>
<text x="180.3" y="111.2">RFU12(NC87)</text>
<text x="186.2" y="112.9">NC88</text>
<text x="99.6" y="118.8">VDDI</text>
<text x="99.6" y="115.4">RESET</text>
<text x="119.1" y="115.4">VSS2</text>
<text x="119.1" y="117.1">VSS3</text>
<text x="119.1" y="118.8">VSS6</text>
<text x="163.3" y="114.6">NC22</text>
<text x="163.3" y="116.3">NC23</text>
<text x="163.3" y="118">NC24</text>
<text x="163.3" y="119.6">NC25</text>
<text x="186.2" y="114.6">NC89</text>
<text x="186.2" y="116.3">NC90</text>
<text x="186.2" y="118">NC91</text>
<text x="186.2" y="119.6">NC92</text>
<text x="99.6" y="125.5">RFU/VSS5</text>
<text x="99.6" y="123.8">RFU/VSS4</text>
<text x="117.9" y="122.1">VSSQ1</text>
<text x="117.9" y="123.8">VSSQ2</text>
<text x="117.9" y="125.5">VSSQ3</text>
<text x="163.3" y="121.3">NC26</text>
<text x="163.3" y="123">NC27</text>
<text x="186.2" y="121.3">NC93</text>
<text x="186.2" y="123">NC94</text>
<text x="186.2" y="124.6">NC95</text>
<text x="117.9" y="127.1">VSSQ4</text>
<text x="117.9" y="128.8">VSSQ5</text>
<text x="163.3" y="129.7">NC31</text>
<text x="163.3" y="131.3">NC32</text>
<text x="186.2" y="126.3">NC96</text>
<text x="186.2" y="128">NC97</text>
<text x="186.2" y="129.7">NC98</text>
<text x="186.2" y="131.3">NC99</text>
<text x="163.3" y="133">NC33</text>
<text x="163.3" y="134.7">NC34</text>
<text x="163.3" y="136.4">NC35</text>
<text x="185.3" y="133">NC100</text>
<text x="185.3" y="134.7">NC101</text>
<text x="185.3" y="136.4">NC102</text>
<text x="163.3" y="138.1">NC36</text>
<text x="163.3" y="139.7">NC37</text>
<text x="163.3" y="141.4">NC38</text>
<text x="163.3" y="143.1">NC39</text>
<text x="185.3" y="138.1">NC103</text>
<text x="185.3" y="139.7">NC104</text>
<text x="185.3" y="141.4">NC105</text>
<text x="185.3" y="143.1">NC106</text>
<text x="163.3" y="144.8">NC40</text>
<text x="163.3" y="146.4">NC41</text>
<text x="163.3" y="149.8">NC43</text>
<text x="185.3" y="144.8">NC107</text>
<text x="185.3" y="148.1">NC109</text>
<text x="185.3" y="149.8">NC110</text>
<text x="163.3" y="151.5">NC44</text>
<text x="163.3" y="153.1">NC45</text>
<text x="163.3" y="154.8">NC46</text>
<text x="185.3" y="151.5">NC111</text>
<text x="185.3" y="153.1">NC112</text>
<text x="185.3" y="154.8">NC113</text>
<text x="163.3" y="156.5">NC47</text>
<text x="163.3" y="158.2">NC48</text>
<text x="163.3" y="159.9">NC49</text>
<text x="163.3" y="161.5">NC50</text>
<text x="185.3" y="156.5">NC114</text>
<text x="185.3" y="158.2">NC115</text>
<text x="185.3" y="159.9">NC116</text>
<text x="185.3" y="161.5">NC117</text>
<text x="163.3" y="163.2">NC51</text>
<text x="163.3" y="164.9">RFU3(NC52)</text>
<text x="163.3" y="166.6">RFU4(NC53)</text>
<text x="185.3" y="163.2">NC118</text>
<text x="185.3" y="164.9">NC119</text>
<text x="185.3" y="166.6">NC120</text>
<text x="163.3" y="168.2">RFU5(NC54)</text>
<text x="163.3" y="169.9">RFU6(NC55)</text>
<text x="163.3" y="171.6">NC56</text>
<text x="163.3" y="173.2">NC57</text>
<text x="179.5" y="168.2">RFU13(NC121)</text>
<text x="179.5" y="173.2">RFU14(NC124)</text>
<text x="185.3" y="169.9">NC122</text>
<text x="185.3" y="171.6">NC123</text>
<text x="163.3" y="174.9">NC58</text>
<text x="163.3" y="176.6">RFU7(NC59)</text>
<text x="163.3" y="178.3">NC60</text>
<text x="163.3" y="180">NC61</text>
<text x="185.3" y="174.9">NC125</text>
<text x="185.3" y="176.6">NC126</text>
<text x="185.3" y="178.3">NC127</text>
<text x="185.3" y="180">NC128</text>
<text x="163.3" y="181.6">NC62</text>
<text x="163.3" y="183.3">NC63</text>
<text x="163.3" y="185">NC64</text>
<text x="185.3" y="181.6">NC129</text>
<text x="185.3" y="183.3">NC130</text>
<text x="185.3" y="185">NC131</text>
<text x="163.3" y="186.7">RFU8(NC65)</text>
<text x="163.3" y="188.4">RFU9(NC66)</text>
<text x="163.3" y="190">NC67</text>
<text x="185.3" y="186.7">NC132</text>
<text x="185.3" y="188.4">NC133</text>
<text x="185.3" y="190">NC134</text>
<text x="185.3" y="191.7">NC135</text>
<text x="185.3" y="193.4">NC136</text>
</g>
<g font-size="1.5" fill="#00f">
<text x="159.1" y="91.6">H1</text>
<text x="159.1" y="93.3">H2</text>
<text x="159.1" y="95">H7</text>
<text x="159.1" y="123.5">K1</text>
<text x="159.1" y="125.2">K3</text>
<text x="159.1" y="126.8">K5</text>
<text x="159.1" y="147">L4</text>
<text x="192.6" y="145.3">Y1</text>
</g>
<g font-size="1.5" fill="#004000">
<text x="98.7" y="135.4">FBGA169-0_5-1216</text>
<text x="162.4" y="197.4">FBGA169-0_5-1216</text>
</g>
</svg>
